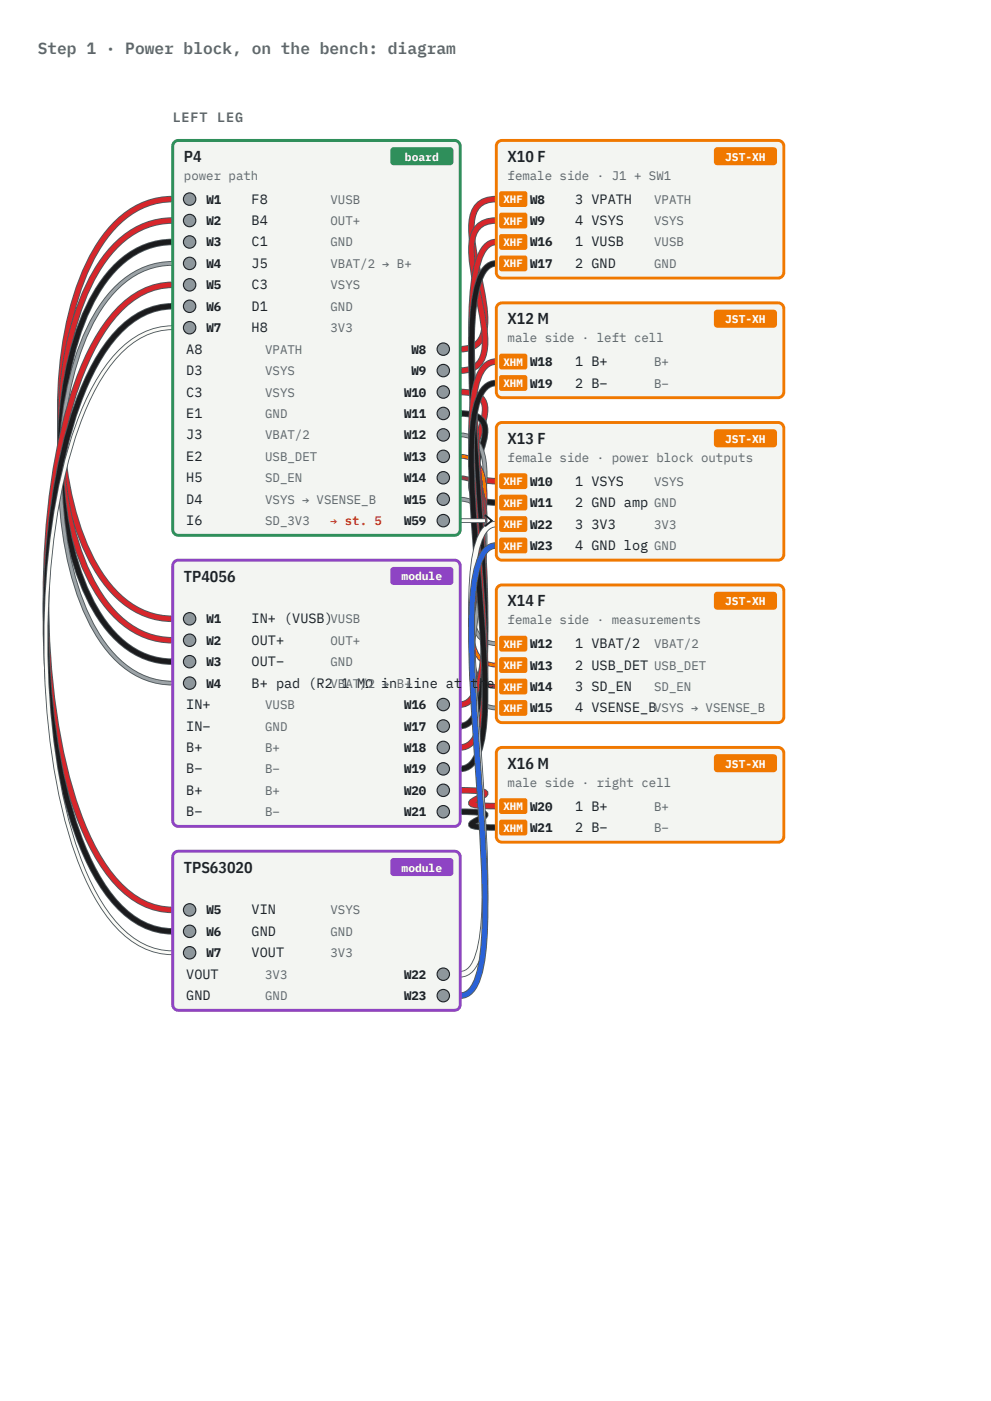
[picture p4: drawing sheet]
<svg xmlns="http://www.w3.org/2000/svg" width="210mm" height="297mm" viewBox="0 0 210 297" stroke-linecap="round" stroke-linejoin="round" font-family="sans-serif">
<g fill="none" stroke="#4c555b" stroke-width="1.4" stroke-linecap="butt">
<path d="M36.6 42.2a17.2 17.2 0 0 0-13.2 6.6 42.2 42.2 0 0 0-8 16.5 87.9 87.9 0 0 0 0 42.8 42.2 42.2 0 0 0 8 16.5 17.2 17.2 0 0 0 13.2 6.6M36.6 46.8a17.2 17.2 0 0 0-13.2 6.5 42.2 42.2 0 0 0-8 16.5 87.9 87.9 0 0 0 0 42.9 42.2 42.2 0 0 0 8 16.5 17.2 17.2 0 0 0 13.2 6.5M36.6 51.3a17.2 17.2 0 0 0-13.2 6.6 42.2 42.2 0 0 0-8 16.5 87.9 87.9 0 0 0 0 42.8 42.2 42.2 0 0 0 8 16.5 17.2 17.2 0 0 0 13.2 6.6M105.3 42.2a4.7 4.7 0 0 0-5.2 5 41.7 41.7 0 0 0 1.4 10.9l.4 2a26.1 26.1 0 0 1 .7 10.4 4.5 4.5 0 0 1-5 3.5M105.3 46.8a4.7 4.7 0 0 0-5.2 4.9 41.7 41.7 0 0 0 1.4 11l.4 1.9a26.1 26.1 0 0 1 .7 10.4 4.5 4.5 0 0 1-5 3.6M105.3 51.3l-1.6 .5-1.3 1.4-1 2.3a59 59 0 0 0-1.4 16 783 783 0 0 0 2.3 41 216.1 216.1 0 0 1 .3 25.9l-.4 3.7-.7 3.1-1 2.3-1.2 1.4-1.7 .5M105.3 55.8l-1.6 .5-1.3 1.5-1 2.3a59 59 0 0 0-1.4 15.9 783 783 0 0 0 2.3 41 216.1 216.1 0 0 1 .3 25.9l-.4 3.8-.7 3-1 2.3-1.2 1.4-1.7 .5M36.6 60.4l-4.3 .7-3.9 1.9-3.5 3.1-3.2 4.1a72.7 72.7 0 0 0-9 24.6 171.7 171.7 0 0 0 0 63.8 72.7 72.7 0 0 0 9 24.5l3.2 4.1 3.5 3.1 3.9 1.9 4.3 .7M36.6 64.9l-4.3 .7-3.9 1.9-3.5 3.1-3.2 4.2a72.7 72.7 0 0 0-9 24.5 171.7 171.7 0 0 0 0 63.8 72.7 72.7 0 0 0 9 24.5l3.2 4.2 3.5 3.1 3.9 1.9 4.3 .7M105.3 76.7l-1.6 .4-1.3 1.2-1 1.9a41.4 41.4 0 0 0-1.4 13.3 545.9 545.9 0 0 0 2.3 34.2 150.4 150.4 0 0 1 .3 21.6l-.4 3.1-.7 2.6-1 1.9-1.2 1.2-1.7 .4M97.6 83.1a5.6 5.6 0 0 1 4.7 1.5 4.6 4.6 0 0 1 .4 3.8l-1.9 6a9.7 9.7 0 0 0-.6 5.3 3.7 3.7 0 0 0 3.4 2.2l1.7 .1M97.6 87.7a5.6 5.6 0 0 1 4.7 1.5 4.6 4.6 0 0 1 .4 3.7l-1.9 6.1a9.7 9.7 0 0 0-.6 5.3 3.7 3.7 0 0 0 3.4 2.2l1.7 .1"/>
<path d="M105.3 81.2l-1.6 .4-1.3 1.2-1 1.9a41.4 41.4 0 0 0-1.4 13.3 545.9 545.9 0 0 0 2.3 34.2 150.4 150.4 0 0 1 .3 21.6l-.4 3.2-.7 2.5-1 1.9-1.2 1.2-1.7 .4M105.3 111.1l-1.6 .5-1.3 1.4-1 2.2a56 56 0 0 0-1.4 15.5 741.7 741.7 0 0 0 2.3 39.9 204.6 204.6 0 0 1 .3 25.2l-.4 3.7-.7 3-1 2.2-1.2 1.4-1.7 .5M105.3 115.7l-1.6 .4-1.3 1.4-1 2.3a56 56 0 0 0-1.4 15.5 741.7 741.7 0 0 0 2.3 39.9 204.6 204.6 0 0 1 .3 25.2l-.4 3.6-.7 3-1 2.2-1.2 1.4-1.7 .5M97.6 167.6h1.8a6.3 6.3 0 0 1 3.5 .6l-.2 .4-2.4 1.3-.3 .4a2.84 2.84 0 0 0 2.2 .5l3.1 .1M97.6 172.1h1.8a6.3 6.3 0 0 1 3.5 .6l-.2 .4-2.4 1.3-.3 .4a2.84 2.84 0 0 0 2.2 .6l3.1 .1"/>
</g>
<path d="M36.6 42.2a17.2 17.2 0 0 0-13.2 6.6 42.2 42.2 0 0 0-8 16.5 87.9 87.9 0 0 0 0 42.8 42.2 42.2 0 0 0 8 16.5 17.2 17.2 0 0 0 13.2 6.6M36.6 46.8a17.2 17.2 0 0 0-13.2 6.5 42.2 42.2 0 0 0-8 16.5 87.9 87.9 0 0 0 0 42.9 42.2 42.2 0 0 0 8 16.5 17.2 17.2 0 0 0 13.2 6.5M105.3 42.2a4.7 4.7 0 0 0-5.2 5 41.7 41.7 0 0 0 1.4 10.9l.4 2a26.1 26.1 0 0 1 .7 10.4 4.5 4.5 0 0 1-5 3.5M105.3 46.8a4.7 4.7 0 0 0-5.2 4.9 41.7 41.7 0 0 0 1.4 11l.4 1.9a26.1 26.1 0 0 1 .7 10.4 4.5 4.5 0 0 1-5 3.6M105.3 51.3l-1.6 .5-1.3 1.4-1 2.3a59 59 0 0 0-1.4 16 783 783 0 0 0 2.3 41 216.1 216.1 0 0 1 .3 25.9l-.4 3.7-.7 3.1-1 2.3-1.2 1.4-1.7 .5M36.6 60.4l-4.3 .7-3.9 1.9-3.5 3.1-3.2 4.1a72.7 72.7 0 0 0-9 24.6 171.7 171.7 0 0 0 0 63.8 72.7 72.7 0 0 0 9 24.5l3.2 4.1 3.5 3.1 3.9 1.9 4.3 .7M105.3 76.7l-1.6 .4-1.3 1.2-1 1.9a41.4 41.4 0 0 0-1.4 13.3 545.9 545.9 0 0 0 2.3 34.2 150.4 150.4 0 0 1 .3 21.6l-.4 3.1-.7 2.6-1 1.9-1.2 1.2-1.7 .4M97.6 83.1a5.6 5.6 0 0 1 4.7 1.5 4.6 4.6 0 0 1 .4 3.8l-1.9 6a9.7 9.7 0 0 0-.6 5.3 3.7 3.7 0 0 0 3.4 2.2l1.7 .1M97.6 167.6h1.8a6.3 6.3 0 0 1 3.5 .6l-.2 .4-2.4 1.3-.3 .4a2.84 2.84 0 0 0 2.2 .5l3.1 .1" fill="none" stroke="#d7262b" stroke-width="1" stroke-linecap="butt"/>
<path d="M36.6 51.3a17.2 17.2 0 0 0-13.2 6.6 42.2 42.2 0 0 0-8 16.5 87.9 87.9 0 0 0 0 42.8 42.2 42.2 0 0 0 8 16.5 17.2 17.2 0 0 0 13.2 6.6M105.3 55.8l-1.6 .5-1.3 1.5-1 2.3a59 59 0 0 0-1.4 15.9 783 783 0 0 0 2.3 41 216.1 216.1 0 0 1 .3 25.9l-.4 3.8-.7 3-1 2.3-1.2 1.4-1.7 .5M36.6 64.9l-4.3 .7-3.9 1.9-3.5 3.1-3.2 4.2a72.7 72.7 0 0 0-9 24.5 171.7 171.7 0 0 0 0 63.8 72.7 72.7 0 0 0 9 24.5l3.2 4.2 3.5 3.1 3.9 1.9 4.3 .7M97.6 87.7a5.6 5.6 0 0 1 4.7 1.5 4.6 4.6 0 0 1 .4 3.7l-1.9 6.1a9.7 9.7 0 0 0-.6 5.3 3.7 3.7 0 0 0 3.4 2.2l1.7 .1M105.3 81.2l-1.6 .4-1.3 1.2-1 1.9a41.4 41.4 0 0 0-1.4 13.3 545.9 545.9 0 0 0 2.3 34.2 150.4 150.4 0 0 1 .3 21.6l-.4 3.2-.7 2.5-1 1.9-1.2 1.2-1.7 .4M97.6 172.1h1.8a6.3 6.3 0 0 1 3.5 .6l-.2 .4-2.4 1.3-.3 .4a2.84 2.84 0 0 0 2.2 .6l3.1 .1" fill="none" stroke="#1b1b1d" stroke-width="1" stroke-linecap="butt"/>
<path d="M36.6 55.8a17.2 17.2 0 0 0-13.2 6.6 42.2 42.2 0 0 0-8 16.5 87.9 87.9 0 0 0 0 42.9 42.2 42.2 0 0 0 8 16.4 17.2 17.2 0 0 0 13.2 6.6M36.6 69.5l-4.3 .7-3.9 1.9-3.5 3.1-3.2 4.1a72.7 72.7 0 0 0-9 24.5 171.7 171.7 0 0 0 0 63.8 72.7 72.7 0 0 0 9 24.6l3.2 4.1 3.5 3.1 3.9 1.9 4.3 .7M97.6 92.2a4.5 4.5 0 0 1 4.6 3.3 21 21 0 0 1 .6 8.2l-.5 5.2-1.2 8.2a50.2 50.2 0 0 0-.8 14.4 5.1 5.1 0 0 0 5 5M97.6 96.8a4.5 4.5 0 0 1 4.6 3.2 21 21 0 0 1 .6 8.2l-.5 5.2-1.2 8.2a50.2 50.2 0 0 0-.8 14.4 5.1 5.1 0 0 0 5 5M97.6 101.3a4.5 4.5 0 0 1 4.6 3.3 21 21 0 0 1 .6 8.2l-.5 5.1-1.2 8.3a50.2 50.2 0 0 0-.8 14.4 5.1 5.1 0 0 0 5 5M97.6 105.8a4.5 4.5 0 0 1 4.6 3.3 21 21 0 0 1 .6 8.2l-.5 5.2-1.2 8.2a50.2 50.2 0 0 0-.8 14.4 5.1 5.1 0 0 0 5 5M97.6 110.4h5.3" fill="none" stroke="#4c555b" stroke-width="1" stroke-linecap="butt"/>
<path d="M36.6 55.8a17.2 17.2 0 0 0-13.2 6.6 42.2 42.2 0 0 0-8 16.5 87.9 87.9 0 0 0 0 42.9 42.2 42.2 0 0 0 8 16.4 17.2 17.2 0 0 0 13.2 6.6M97.6 92.2a4.5 4.5 0 0 1 4.6 3.3 21 21 0 0 1 .6 8.2l-.5 5.2-1.2 8.2a50.2 50.2 0 0 0-.8 14.4 5.1 5.1 0 0 0 5 5M97.6 105.8a4.5 4.5 0 0 1 4.6 3.3 21 21 0 0 1 .6 8.2l-.5 5.2-1.2 8.2a50.2 50.2 0 0 0-.8 14.4 5.1 5.1 0 0 0 5 5" fill="none" stroke="#9aa3a8" stroke-width=".62" stroke-linecap="butt"/>
<path d="M36.6 69.5l-4.3 .7-3.9 1.9-3.5 3.1-3.2 4.1a72.7 72.7 0 0 0-9 24.5 171.7 171.7 0 0 0 0 63.8 72.7 72.7 0 0 0 9 24.6l3.2 4.1 3.5 3.1 3.9 1.9 4.3 .7M97.6 110.4h5.3" fill="none" stroke="#fbfbf7" stroke-width=".62" stroke-linecap="butt"/>
<path d="M97.6 96.8a4.5 4.5 0 0 1 4.6 3.2 21 21 0 0 1 .6 8.2l-.5 5.2-1.2 8.2a50.2 50.2 0 0 0-.8 14.4 5.1 5.1 0 0 0 5 5" fill="none" stroke="#f07800" stroke-width=".62" stroke-linecap="butt"/>
<path d="M97.6 101.3a4.5 4.5 0 0 1 4.6 3.3 21 21 0 0 1 .6 8.2l-.5 5.1-1.2 8.3a50.2 50.2 0 0 0-.8 14.4 5.1 5.1 0 0 0 5 5" fill="none" stroke="#8a5326" stroke-width=".62" stroke-linecap="butt"/>
<path d="M105.3 111.1l-1.6 .5-1.3 1.4-1 2.2a56 56 0 0 0-1.4 15.5 741.7 741.7 0 0 0 2.3 39.9 204.6 204.6 0 0 1 .3 25.2l-.4 3.7-.7 3-1 2.2-1.2 1.4-1.7 .5" fill="none" stroke="#fbfbf7" stroke-width="1" stroke-linecap="butt"/>
<path d="M105.3 115.7l-1.6 .4-1.3 1.4-1 2.3a56 56 0 0 0-1.4 15.5 741.7 741.7 0 0 0 2.3 39.9 204.6 204.6 0 0 1 .3 25.2l-.4 3.6-.7 3-1 2.2-1.2 1.4-1.7 .5" fill="none" stroke="#2a62d6" stroke-width="1" stroke-linecap="butt"/>
<path d="M102.9 109.2l1.4 1.2-1.4 1.2" fill="none" stroke="#1d2226" stroke-width=".38"/>
<path d="M36.9 30.3l.6-.5h.3h58.6a1.2 1.2 0 0 1 1.2 1.2v81.3a1.2 1.2 0 0 1-1.2 1.2h-58.6a1.2 1.2 0 0 1-1.2-1.2v-81.3z" fill="#f3f5f2"/>
<path d="M36.9 30.3l.6-.5h.3h58.6a1.2 1.2 0 0 1 1.2 1.2v81.3a1.2 1.2 0 0 1-1.2 1.2h-58.6a1.2 1.2 0 0 1-1.2-1.2v-81.3z" fill="none" stroke="#2f8f5b" stroke-width=".62" stroke-linecap="butt"/>
<path d="M83 31.4l.5-.2h12a.72 .72 0 0 1 .7 .7v2.4a.72 .72 0 0 1-.7 .7h-12a.72 .72 0 0 1-.7-.7v-2.4z" fill="#2f8f5b"/>
<path d="M37.1 119l.7-.2h58.6a1.2 1.2 0 0 1 1.2 1.2v54a1.2 1.2 0 0 1-1.2 1.2h-58.6a1.2 1.2 0 0 1-1.2-1.2v-54l.1-.4z" fill="#f3f5f2"/>
<path d="M37.1 119l.7-.2h58.6a1.2 1.2 0 0 1 1.2 1.2v54a1.2 1.2 0 0 1-1.2 1.2h-58.6a1.2 1.2 0 0 1-1.2-1.2v-54l.1-.4z" fill="none" stroke="#8e44c4" stroke-width=".62" stroke-linecap="butt"/>
<path d="M83 120.4l.5-.2h12a.72 .72 0 0 1 .7 .7v2.4a.72 .72 0 0 1-.7 .7h-12a.72 .72 0 0 1-.7-.7v-2.4z" fill="#8e44c4"/>
<path d="M37.1 180.7l.7-.2h58.6a1.2 1.2 0 0 1 1.2 1.2v31.3a1.2 1.2 0 0 1-1.2 1.2h-58.6a1.2 1.2 0 0 1-1.2-1.2v-31.3l.1-.4z" fill="#f3f5f2"/>
<path d="M37.1 180.7l.7-.2h58.6a1.2 1.2 0 0 1 1.2 1.2v31.3a1.2 1.2 0 0 1-1.2 1.2h-58.6a1.2 1.2 0 0 1-1.2-1.2v-31.3l.1-.4z" fill="none" stroke="#8e44c4" stroke-width=".62" stroke-linecap="butt"/>
<path d="M83 182.1l.5-.2h12a.72 .72 0 0 1 .7 .7v2.4a.72 .72 0 0 1-.7 .7h-12a.72 .72 0 0 1-.7-.7v-2.4z" fill="#8e44c4"/>
<path d="M105.5 30.3l.6-.5h.4h58.6a1.2 1.2 0 0 1 1.2 1.2v26.8a1.2 1.2 0 0 1-1.2 1.2h-58.6a1.2 1.2 0 0 1-1.2-1.2v-26.8z" fill="#f3f5f2"/>
<path d="M105.5 30.3l.6-.5h.4h58.6a1.2 1.2 0 0 1 1.2 1.2v26.8a1.2 1.2 0 0 1-1.2 1.2h-58.6a1.2 1.2 0 0 1-1.2-1.2v-26.8z" fill="none" stroke="#f07800" stroke-width=".62" stroke-linecap="butt"/>
<path d="M151.7 31.4l.5-.2h11.9a.72 .72 0 0 1 .8 .7v2.4a.72 .72 0 0 1-.8 .7h-11.9a.72 .72 0 0 1-.7-.7v-2.4z" fill="#f07800"/>
<path d="M105.8 64.5l.7-.3h58.6a1.2 1.2 0 0 1 1.2 1.2v17.7a1.2 1.2 0 0 1-1.2 1.2h-58.6a1.2 1.2 0 0 1-1.2-1.2v-17.7l.1-.4z" fill="#f3f5f2"/>
<path d="M105.8 64.5l.7-.3h58.6a1.2 1.2 0 0 1 1.2 1.2v17.7a1.2 1.2 0 0 1-1.2 1.2h-58.6a1.2 1.2 0 0 1-1.2-1.2v-17.7l.1-.4z" fill="none" stroke="#f07800" stroke-width=".62" stroke-linecap="butt"/>
<path d="M151.7 65.9l.5-.2h11.9a.72 .72 0 0 1 .8 .7v2.4a.72 .72 0 0 1-.8 .7h-11.9a.72 .72 0 0 1-.7-.7v-2.4z" fill="#f07800"/>
<path d="M105.5 90.1l.6-.5h.4h58.6a1.2 1.2 0 0 1 1.2 1.2v26.8a1.2 1.2 0 0 1-1.2 1.2h-58.6a1.2 1.2 0 0 1-1.2-1.2v-26.8z" fill="#f3f5f2"/>
<path d="M105.5 90.1l.6-.5h.4h58.6a1.2 1.2 0 0 1 1.2 1.2v26.8a1.2 1.2 0 0 1-1.2 1.2h-58.6a1.2 1.2 0 0 1-1.2-1.2v-26.8z" fill="none" stroke="#f07800" stroke-width=".62" stroke-linecap="butt"/>
<path d="M151.7 91.2l.5-.2h11.9a.72 .72 0 0 1 .8 .7v2.4a.72 .72 0 0 1-.8 .7h-11.9a.72 .72 0 0 1-.7-.7v-2.4z" fill="#f07800"/>
<path d="M105.5 124.5l.6-.4 .4-.1h58.6a1.2 1.2 0 0 1 1.2 1.2v26.8a1.2 1.2 0 0 1-1.2 1.2h-58.6a1.2 1.2 0 0 1-1.2-1.2v-26.8z" fill="#f3f5f2"/>
<path d="M105.5 124.5l.6-.4 .4-.1h58.6a1.2 1.2 0 0 1 1.2 1.2v26.8a1.2 1.2 0 0 1-1.2 1.2h-58.6a1.2 1.2 0 0 1-1.2-1.2v-26.8z" fill="none" stroke="#f07800" stroke-width=".62" stroke-linecap="butt"/>
<path d="M151.7 125.7l.5-.2h11.9a.72 .72 0 0 1 .8 .7v2.4a.72 .72 0 0 1-.8 .7h-11.9a.72 .72 0 0 1-.7-.7v-2.4z" fill="#f07800"/>
<path d="M105.5 159l.6-.5h.4h58.6a1.2 1.2 0 0 1 1.2 1.2v17.7a1.2 1.2 0 0 1-1.2 1.2h-58.6a1.2 1.2 0 0 1-1.2-1.2v-17.7z" fill="#f3f5f2"/>
<path d="M105.5 159l.6-.5h.4h58.6a1.2 1.2 0 0 1 1.2 1.2v17.7a1.2 1.2 0 0 1-1.2 1.2h-58.6a1.2 1.2 0 0 1-1.2-1.2v-17.7z" fill="none" stroke="#f07800" stroke-width=".62" stroke-linecap="butt"/>
<path d="M151.7 160.1l.5-.2h11.9a.72 .72 0 0 1 .8 .7v2.4a.72 .72 0 0 1-.8 .7h-11.9a.72 .72 0 0 1-.7-.7v-2.4z" fill="#f07800"/>
<circle cx="40.2" cy="42.2" r="1.32" fill="#8e979c"/>
<circle cx="40.2" cy="42.2" r="1.32" fill="none" stroke="#1d2226" stroke-width=".24"/>
<circle cx="40.2" cy="131.2" r="1.32" fill="#8e979c"/>
<circle cx="40.2" cy="131.2" r="1.32" fill="none" stroke="#1d2226" stroke-width=".24"/>
<circle cx="40.2" cy="46.8" r="1.32" fill="#8e979c"/>
<circle cx="40.2" cy="46.8" r="1.32" fill="none" stroke="#1d2226" stroke-width=".24"/>
<circle cx="40.2" cy="135.7" r="1.32" fill="#8e979c"/>
<circle cx="40.2" cy="135.7" r="1.32" fill="none" stroke="#1d2226" stroke-width=".24"/>
<circle cx="40.2" cy="51.3" r="1.32" fill="#8e979c"/>
<circle cx="40.2" cy="51.3" r="1.32" fill="none" stroke="#1d2226" stroke-width=".24"/>
<circle cx="40.2" cy="140.3" r="1.32" fill="#8e979c"/>
<circle cx="40.2" cy="140.3" r="1.32" fill="none" stroke="#1d2226" stroke-width=".24"/>
<circle cx="40.2" cy="55.8" r="1.32" fill="#8e979c"/>
<circle cx="40.2" cy="55.8" r="1.32" fill="none" stroke="#1d2226" stroke-width=".24"/>
<circle cx="40.2" cy="144.8" r="1.32" fill="#8e979c"/>
<circle cx="40.2" cy="144.8" r="1.32" fill="none" stroke="#1d2226" stroke-width=".24"/>
<circle cx="40.2" cy="60.4" r="1.32" fill="#8e979c"/>
<circle cx="40.2" cy="60.4" r="1.32" fill="none" stroke="#1d2226" stroke-width=".24"/>
<circle cx="40.2" cy="192.9" r="1.32" fill="#8e979c"/>
<circle cx="40.2" cy="192.9" r="1.32" fill="none" stroke="#1d2226" stroke-width=".24"/>
<circle cx="40.2" cy="64.9" r="1.32" fill="#8e979c"/>
<circle cx="40.2" cy="64.9" r="1.32" fill="none" stroke="#1d2226" stroke-width=".24"/>
<circle cx="40.2" cy="197.5" r="1.32" fill="#8e979c"/>
<circle cx="40.2" cy="197.5" r="1.32" fill="none" stroke="#1d2226" stroke-width=".24"/>
<circle cx="40.2" cy="69.5" r="1.32" fill="#8e979c"/>
<circle cx="40.2" cy="69.5" r="1.32" fill="none" stroke="#1d2226" stroke-width=".24"/>
<circle cx="40.2" cy="202" r="1.32" fill="#8e979c"/>
<circle cx="40.2" cy="202" r="1.32" fill="none" stroke="#1d2226" stroke-width=".24"/>
<circle cx="94.1" cy="74" r="1.32" fill="#8e979c"/>
<circle cx="94.1" cy="74" r="1.32" fill="none" stroke="#1d2226" stroke-width=".24"/>
<path d="M106.1 40.6h5.5l.3 .4-.1 2.7-.4 .2-5.3-.1-.2-.4v-2.4z" fill="#f07800"/>
<circle cx="94.1" cy="78.6" r="1.32" fill="#8e979c"/>
<circle cx="94.1" cy="78.6" r="1.32" fill="none" stroke="#1d2226" stroke-width=".24"/>
<path d="M106 45.3l.4-.2h5.2l.3 .5-.1 2.6-.4 .2h-5.3l-.2-.4z" fill="#f07800"/>
<circle cx="94.1" cy="83.1" r="1.32" fill="#8e979c"/>
<circle cx="94.1" cy="83.1" r="1.32" fill="none" stroke="#1d2226" stroke-width=".24"/>
<path d="M106.1 100.4h5.5l.3 .4-.1 2.7-.4 .2-5.3-.1-.2-.4v-2.4z" fill="#f07800"/>
<circle cx="94.1" cy="87.7" r="1.32" fill="#8e979c"/>
<circle cx="94.1" cy="87.7" r="1.32" fill="none" stroke="#1d2226" stroke-width=".24"/>
<path d="M106.1 105h5.5l.3 .4-.1 2.6-.4 .2h-5.3l-.2-.4v-2.4z" fill="#f07800"/>
<circle cx="94.1" cy="92.2" r="1.32" fill="#8e979c"/>
<circle cx="94.1" cy="92.2" r="1.32" fill="none" stroke="#1d2226" stroke-width=".24"/>
<path d="M106 135l.4-.2 5.2 .1 .3 .4-.1 2.6-.4 .2h-5.3l-.2-.4z" fill="#f07800"/>
<circle cx="94.1" cy="96.8" r="1.32" fill="#8e979c"/>
<circle cx="94.1" cy="96.8" r="1.32" fill="none" stroke="#1d2226" stroke-width=".24"/>
<path d="M106.1 139.4h5.5l.3 .4-.1 2.6-.4 .3-5.3-.1-.2-.4v-2.4z" fill="#f07800"/>
<circle cx="94.1" cy="101.3" r="1.32" fill="#8e979c"/>
<circle cx="94.1" cy="101.3" r="1.32" fill="none" stroke="#1d2226" stroke-width=".24"/>
<path d="M106.1 143.9h5.5l.3 .5-.1 2.6-.4 .2h-5.3l-.2-.5v-2.3z" fill="#f07800"/>
<circle cx="94.1" cy="105.8" r="1.32" fill="#8e979c"/>
<circle cx="94.1" cy="105.8" r="1.32" fill="none" stroke="#1d2226" stroke-width=".24"/>
<path d="M106.1 148.5h5.5l.3 .4-.1 2.6-.4 .3-5.3-.1-.2-.4v-2.4z" fill="#f07800"/>
<circle cx="94.1" cy="149.4" r="1.32" fill="#8e979c"/>
<circle cx="94.1" cy="149.4" r="1.32" fill="none" stroke="#1d2226" stroke-width=".24"/>
<path d="M106.1 49.7h5.5l.3 .4-.1 2.6-.4 .3-5.3-.1-.2-.4v-2.4z" fill="#f07800"/>
<circle cx="94.1" cy="153.9" r="1.32" fill="#8e979c"/>
<circle cx="94.1" cy="153.9" r="1.32" fill="none" stroke="#1d2226" stroke-width=".24"/>
<path d="M106 54.4l.4-.2h5.2l.3 .5-.1 2.6-.4 .2h-5.3l-.2-.5z" fill="#f07800"/>
<circle cx="94.1" cy="158.5" r="1.32" fill="#8e979c"/>
<circle cx="94.1" cy="158.5" r="1.32" fill="none" stroke="#1d2226" stroke-width=".24"/>
<path d="M106 75.2l.4-.2 5.2 .1 .3 .4-.1 2.6-.4 .2h-5.3l-.2-.4z" fill="#f07800"/>
<circle cx="94.1" cy="163" r="1.32" fill="#8e979c"/>
<circle cx="94.1" cy="163" r="1.32" fill="none" stroke="#1d2226" stroke-width=".24"/>
<path d="M106.1 79.6h5.5l.3 .4-.1 2.6-.4 .3-5.3-.1-.2-.4v-2.4z" fill="#f07800"/>
<circle cx="94.1" cy="167.6" r="1.32" fill="#8e979c"/>
<circle cx="94.1" cy="167.6" r="1.32" fill="none" stroke="#1d2226" stroke-width=".24"/>
<path d="M106 169.5l.4-.3 5.2 .1 .3 .4-.1 2.6-.4 .3-5.3-.1-.2-.4z" fill="#f07800"/>
<circle cx="94.1" cy="172.1" r="1.32" fill="#8e979c"/>
<circle cx="94.1" cy="172.1" r="1.32" fill="none" stroke="#1d2226" stroke-width=".24"/>
<path d="M106.1 173.8h5.5l.3 .5-.1 2.6-.4 .2h-5.3l-.2-.5v-2.3z" fill="#f07800"/>
<circle cx="94.1" cy="206.6" r="1.32" fill="#8e979c"/>
<circle cx="94.1" cy="206.6" r="1.32" fill="none" stroke="#1d2226" stroke-width=".24"/>
<path d="M106.1 109.5h5.5l.3 .4-.1 2.6-.4 .3-5.3-.1-.2-.4v-2.4z" fill="#f07800"/>
<circle cx="94.1" cy="211.1" r="1.32" fill="#8e979c"/>
<circle cx="94.1" cy="211.1" r="1.32" fill="none" stroke="#1d2226" stroke-width=".24"/>
<path d="M106 114.2l.4-.2h5.2l.3 .5-.1 2.6-.4 .2h-5.3l-.2-.5z" fill="#f07800"/>
<circle cx="94.1" cy="110.4" r="1.32" fill="#8e979c"/>
<circle cx="94.1" cy="110.4" r="1.32" fill="none" stroke="#1d2226" stroke-width=".24"/>
<text font-size="3.4" fill="#5e676d" x="8" y="11.5">Step 1 · Power block, on the bench: diagram</text>
<g font-size="3.3" fill="#1d2226">
<text x="39" y="34.3">P4</text>
<text x="107.7" y="34.3">X10 F</text>
<text x="107.7" y="68.8">X12 M</text>
<text x="107.7" y="94.1">X13 F</text>
<text x="39" y="123.3">TP4056</text>
<text x="107.7" y="128.6">X14 F</text>
<text x="107.7" y="163">X16 M</text>
<text x="39" y="185">TPS63020</text>
</g>
<g font-size="2.9" fill="#5e676d">
<text x="36.6" y="25.9">l e f t</text>
<text x="46.1" y="25.9">l e g</text>
</g>
<g font-size="2.9" fill="#1d2226">
<text x="53.4" y="43.2">F8</text>
<text x="53.4" y="47.7">B4</text>
<text x="122" y="43.2">3 VPATH</text>
<text x="122" y="47.7">4 VSYS</text>
<text x="53.4" y="52.3">C1</text>
<text x="122" y="52.3">1 VUSB</text>
<text x="53.4" y="56.8">J5</text>
<text x="122" y="56.8">2 GND</text>
<text x="53.4" y="61.4">C3</text>
<text x="53.4" y="65.9">D1</text>
<text x="53.4" y="70.4">H8</text>
<text x="39.5" y="75">A8</text>
<text x="122" y="77.6">1 B+</text>
<text x="39.5" y="79.5">D3</text>
<text x="122" y="82.2">2 B−</text>
<text x="39.5" y="84.1">C3</text>
<text x="39.5" y="88.6">E1</text>
<text x="39.5" y="93.2">J3</text>
<text x="39.5" y="97.7">E2</text>
<text x="39.5" y="102.3">H5</text>
<text x="39.5" y="106.8">D4</text>
<text x="122" y="103">1 VSYS</text>
<text x="122" y="107.5">2 GND amp GND</text>
<text x="39.5" y="111.3">I6</text>
<text x="122" y="112.1">3 3V3</text>
<text x="122" y="116.6">4 GND log GND</text>
<text x="53.4" y="132.2">IN+ (VUSB)VUSB</text>
<text x="53.4" y="136.7">OUT+</text>
<text x="122" y="137.4">1 VBAT/2</text>
<text x="53.4" y="141.2">OUT−</text>
<text x="122" y="142">2 USB_DET USB_DET</text>
<text x="53.4" y="145.8">B+ pad (R2 1 MΩ</text>
<text x="39.5" y="150.3">IN+</text>
<text x="39.5" y="154.9">IN−</text>
<text x="122" y="151.1">4 VSENSE_BVSYS → VSENSE_B</text>
<text x="39.5" y="159.4">B+</text>
<text x="39.5" y="164">B−</text>
<text x="39.5" y="168.5">B+</text>
<text x="39.5" y="173.1">B−</text>
<text x="122" y="171.9">1 B+</text>
<text x="122" y="176.4">2 B−</text>
<text x="53.4" y="193.9">VIN</text>
<text x="53.4" y="198.4">GND</text>
<text x="53.4" y="203">VOUT</text>
<text x="39.5" y="207.5">VOUT</text>
<text x="39.5" y="212.1">GND</text>
</g>
<g font-size="2.6" fill="#5e676d">
<text x="39" y="38.1">power path</text>
<text x="107.7" y="38.1">female side · J1 + SW1</text>
<text x="70.1" y="43.2">VUSB</text>
<text x="70.1" y="47.7">OUT+</text>
<text x="138.8" y="43.2">VPATH</text>
<text x="138.8" y="47.7">VSYS</text>
<text x="70.1" y="52.3">GND</text>
<text x="138.8" y="52.3">VUSB</text>
<text x="70.1" y="56.8">VBAT/2 → B+</text>
<text x="138.8" y="56.8">GND</text>
<text x="70.1" y="61.4">VSYS</text>
<text x="70.1" y="65.9">GND</text>
<text x="70.1" y="70.4">3V3</text>
<text x="56.3" y="75">VPATH</text>
<text x="107.7" y="72.6">male side · left cell</text>
<text x="138.8" y="77.6">B+</text>
<text x="56.3" y="79.5">VSYS</text>
<text x="138.8" y="82.2">B−</text>
<text x="56.3" y="84.1">VSYS</text>
<text x="56.3" y="88.6">GND</text>
<text x="56.3" y="93.2">VBAT/2</text>
<text x="56.3" y="97.7">USB_DET</text>
<text x="107.7" y="97.9">female side · power block outputs</text>
<text x="56.3" y="102.3">SD_EN</text>
<text x="56.3" y="106.8">VSYS → VSENSE_B</text>
<text x="138.8" y="103">VSYS</text>
<text x="56.3" y="111.3">SD_3V3</text>
<text x="138.8" y="112.1">3V3</text>
<text x="70.1" y="136.7">OUT+</text>
<text x="107.7" y="132.4">female side · measurements</text>
<text x="138.8" y="137.4">VBAT/2</text>
<text x="70.1" y="141.2">GND</text>
<text x="70.1" y="145.8">VBAT/2 in line at the pad end) 3 SD_EN</text>
<text x="81.2" y="145.8">→ B+</text>
<text x="138.8" y="146.5">SD_EN</text>
<text x="56.3" y="150.3">VUSB</text>
<text x="56.3" y="154.9">GND</text>
<text x="56.3" y="159.4">B+</text>
<text x="56.3" y="164">B−</text>
<text x="107.7" y="166.8">male side · right cell</text>
<text x="56.3" y="168.5">B+</text>
<text x="56.3" y="173.1">B−</text>
<text x="138.8" y="171.9">B+</text>
<text x="138.8" y="176.4">B−</text>
<text x="70.1" y="193.9">VSYS</text>
<text x="70.1" y="198.4">GND</text>
<text x="70.1" y="203">3V3</text>
<text x="56.3" y="207.5">3V3</text>
<text x="56.3" y="212.1">GND</text>
</g>
<g font-size="2.6" fill="#1d2226">
<text x="43.8" y="43.2">W1</text>
<text x="43.8" y="47.7">W2</text>
<text x="112.5" y="43.2">W8</text>
<text x="112.5" y="47.7">W9</text>
<text x="43.8" y="52.3">W3</text>
<text x="112.5" y="52.3">W16</text>
<text x="43.8" y="56.8">W4</text>
<text x="112.5" y="56.8">W17</text>
<text x="43.8" y="61.4">W5</text>
<text x="43.8" y="65.9">W6</text>
<text x="43.8" y="70.4">W7</text>
<text x="87.3" y="75">W8</text>
<text x="112.5" y="77.6">W18</text>
<text x="87.3" y="79.5">W9</text>
<text x="112.5" y="82.2">W19</text>
<text x="85.7" y="84.1">W10</text>
<text x="85.7" y="88.6">W11</text>
<text x="85.7" y="93.2">W12</text>
<text x="85.7" y="97.7">W13</text>
<text x="85.7" y="102.3">W14</text>
<text x="85.7" y="106.8">W15</text>
<text x="112.5" y="103">W10</text>
<text x="112.5" y="107.5">W11</text>
<text x="85.7" y="111.3">W59</text>
<text x="112.5" y="112.1">W22</text>
<text x="112.5" y="116.6">W23</text>
<text x="43.8" y="132.2">W1</text>
<text x="43.8" y="136.7">W2</text>
<text x="112.5" y="137.4">W12</text>
<text x="43.8" y="141.2">W3</text>
<text x="112.5" y="142">W13</text>
<text x="43.8" y="145.8">W4</text>
<text x="112.5" y="146.5">W14</text>
<text x="85.7" y="150.3">W16</text>
<text x="85.7" y="154.9">W17</text>
<text x="112.5" y="151.1">W15</text>
<text x="85.7" y="159.4">W18</text>
<text x="85.7" y="164">W19</text>
<text x="85.7" y="168.5">W20</text>
<text x="85.7" y="173.1">W21</text>
<text x="112.5" y="171.9">W20</text>
<text x="112.5" y="176.4">W21</text>
<text x="43.8" y="193.9">W5</text>
<text x="43.8" y="198.4">W6</text>
<text x="43.8" y="203">W7</text>
<text x="85.7" y="207.5">W22</text>
<text x="85.7" y="212.1">W23</text>
</g>
<text font-size="2.6" fill="#c0392b" x="70.1" y="111.3">→ st. 5</text>
<g font-size="2.4" fill="#fff">
<text x="85.9" y="34.1">board</text>
<text x="153.9" y="34.1">JST-XH</text>
<text x="153.9" y="68.5">JST-XH</text>
<text x="153.9" y="93.9">JST-XH</text>
<text x="85.2" y="123.1">module</text>
<text x="153.9" y="128.3">JST-XH</text>
<text x="153.9" y="162.8">JST-XH</text>
<text x="85.2" y="184.8">module</text>
</g>
<g font-size="2.3" fill="#fff">
<text x="106.8" y="43.1">XHF</text>
<text x="106.8" y="47.6">XHF</text>
<text x="106.8" y="52.2">XHF</text>
<text x="106.8" y="56.7">XHF</text>
<text x="106.8" y="77.5">XHM</text>
<text x="106.8" y="82.1">XHM</text>
<text x="106.8" y="102.9">XHF</text>
<text x="106.8" y="107.4">XHF</text>
<text x="106.8" y="112">XHF</text>
<text x="106.8" y="116.5">XHF</text>
<text x="106.8" y="137.3">XHF</text>
<text x="106.8" y="141.9">XHF</text>
<text x="106.8" y="146.4">XHF</text>
<text x="106.8" y="151">XHF</text>
<text x="106.8" y="171.8">XHM</text>
<text x="106.8" y="176.3">XHM</text>
</g>
</svg>
